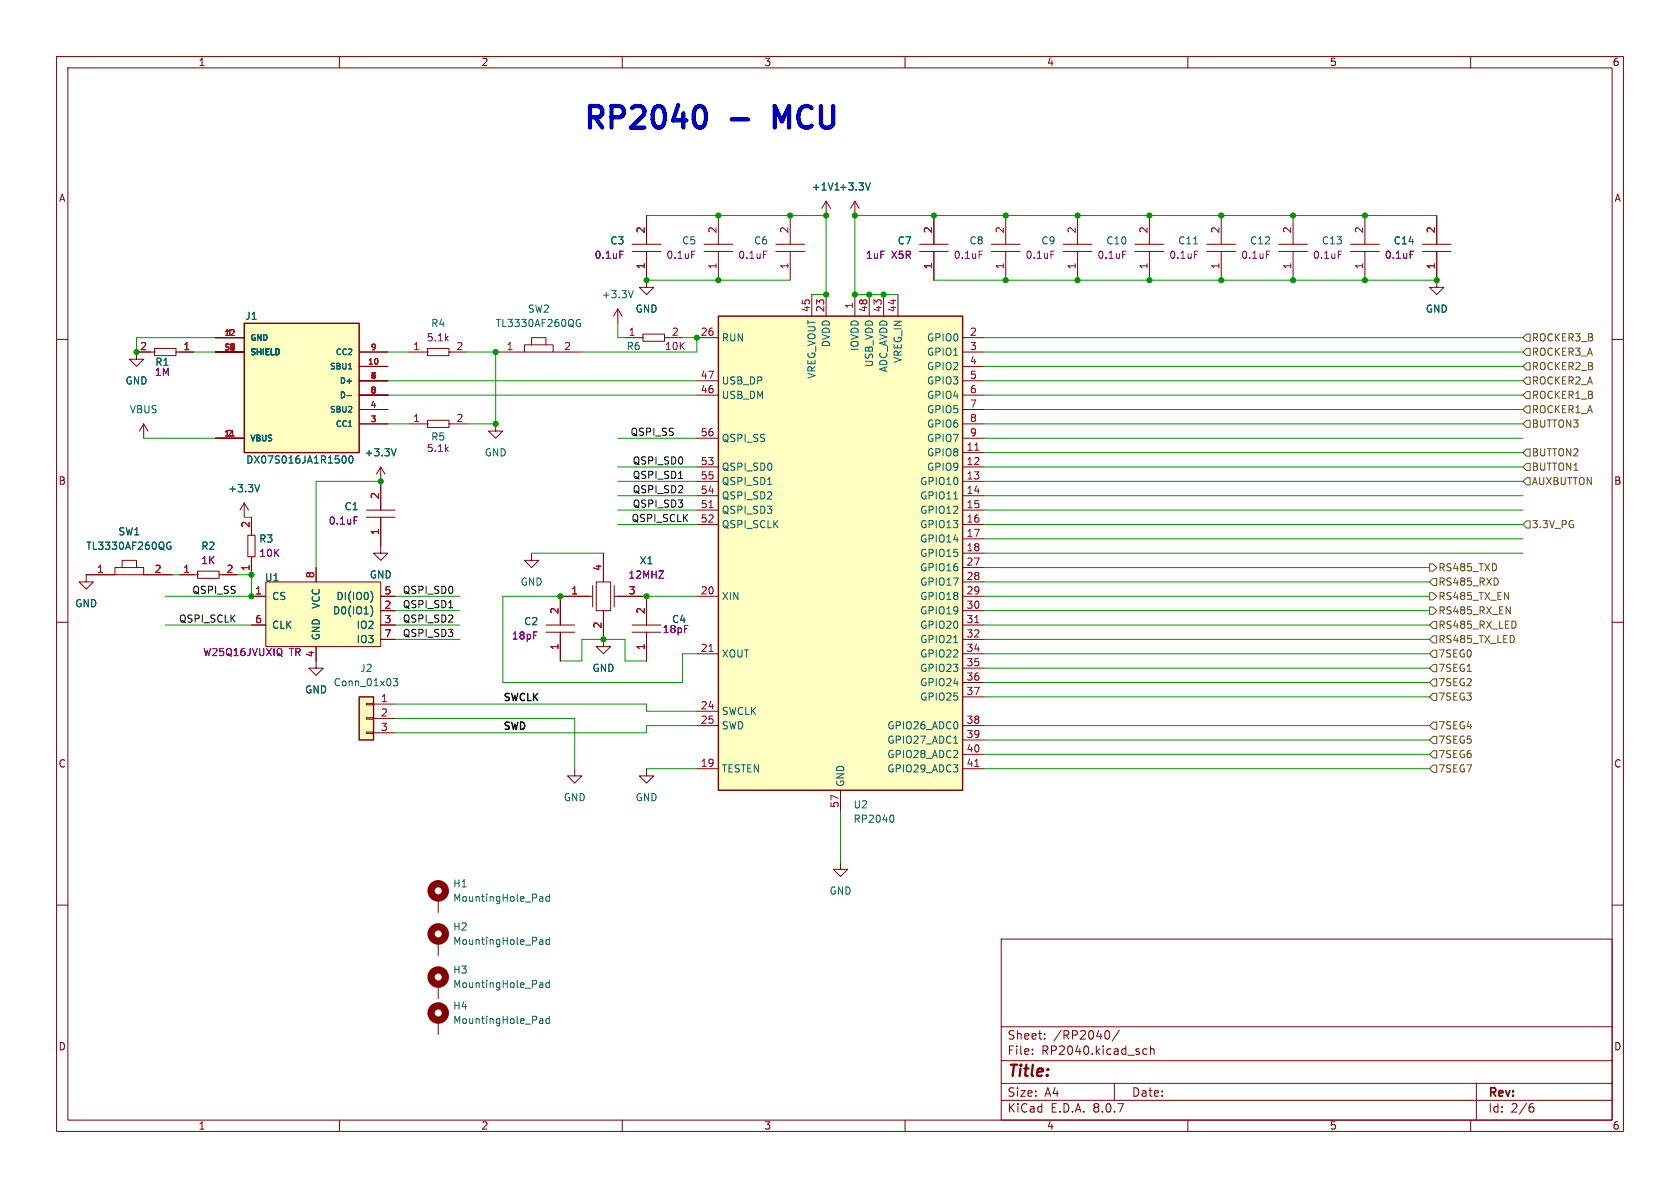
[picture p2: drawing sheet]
<svg xmlns="http://www.w3.org/2000/svg" width="297mm" height="210mm" viewBox="0 0 297 210" stroke-linecap="round" stroke-linejoin="round" font-family="sans-serif">
<g fill="none" stroke="#840000" stroke-width=".18">
<path d="M10 10h277v190h-277zM12 12h273v186h-273zM60 10v2M110 10v2M160 10v2M210 10v2M260 10v2M110.5 59.7h3.2M113.7 59.1h3.8v1.2h-3.8zM113.7 59.7h.1M117.5 59.7h.1M117.5 59.7h3.1"/>
<path d="M10 60h2M285 60h2M10 110h2M15.2 101.6h5.1M20.3 100.3h5.1v1.3h-5.1zM21.6 100.3v-1.2h2.5v1.2M25.4 101.6h5.1M285 110h2M10 160h2M177 166h108v32h-108zM285 160h2M60 198v2"/>
<path d="M110 198v2M160 198v2M177 194.5h108M177 191.5h108M177 187.5h108M177 181.5h108M182.5 186.3v.1M182.5 185.5v.1M184.7 183.6v.1M184.7 182.8v.1M195.7 182.2a.81 .81 0 0 1 .6 .6 .81 .81 0 0 1-.3 .8l-.3 .1M197 191.5v3"/>
<path d="M197.9 182.1l-1.3 2M202 186.1l.3 .3 .4-.1M202.7 185.5l-.4-.1-.3 .3M203.4 185.5l.2-.1 .4 .1v.9M203.4 184.9v1.5M210 198v2M260 198v2M261 191.5v6.5M270.6 195.7h.4l.2 .3-.1 .5-.5 .1M271 195.1l-.4 .1"/>
</g>
<path d="M30 96.6h.2v.4l-.3 .1-.3-.2M30.2 95.9l-.3-.1-.3 .2" fill="none" stroke="#006464" stroke-width=".18"/>
<path d="M127 55.9h43.2v83.8h-43.2z" fill="#ffffc2"/>
<path d="M127 55.9h43.2v83.8h-43.2z" fill="none" stroke="#840000" stroke-width=".25"/>
<g fill="none" stroke="#840000" stroke-width=".18">
<path d="M114.3 38.1v5.1M127 38.1v5.1M139.7 38.1v5.1M146 35.6v2.5M146 35.6l-.7 1.2M146 35.6l.8 1.2M151.1 35.6v2.5M151.1 35.6l-.7 1.2M151.1 35.6l.8 1.2M165.1 38.1v5.1M177.8 38.1v5.1M190.5 38.1v5.1"/>
<path d="M203.2 38.1v5.1M215.9 38.1v5.1M228.6 38.1v5.1M241.3 38.1v5.1M254 38.1v5.1M109.2 54.6l-.7 1.3M109.2 54.6v2.6M109.2 54.6l.8 1.3M111.8 44.5h5M111.8 43.2h5M114.3 44.5v6.3h1.3l-1.3 1.3-1.3-1.3h1.3M123.2 59.7h3.8"/>
<path d="M124.5 44.5h5M124.5 43.2h5M127 44.5v5M137.2 44.5h5M137.2 43.2h5M139.7 44.5v5M143.5 52.1v3.8M146 52.1v3.8M151.1 52.1v3.8M153.7 52.1v3.8M156.2 52.1v3.8M158.7 52.1v3.8"/>
<path d="M162.6 44.5h5M162.6 43.2h5M165.1 44.5v5M170.2 59.7h3.8M175.3 44.5h5M175.3 43.2h5M177.8 44.5v5M188 44.5h5M188 43.2h5M190.5 44.5v5M200.7 44.5h5M200.7 43.2h5"/>
<path d="M203.2 44.5v5M213.4 44.5h5M213.4 43.2h5M215.9 44.5v5M226.1 44.5h5M226.1 43.2h5M228.6 44.5v5M238.8 44.5h5M238.8 43.2h5M241.3 44.5v5M251.5 44.5h5M251.5 43.2h5"/>
<path d="M254 44.5v6.3h1.3l-1.3 1.3-1.3-1.3h1.3M25.4 74.9l-.8 1.3M25.4 74.9v2.6M25.4 74.9l.8 1.3M27.3 61.6h3.8v1.3h-3.8zM27.3 62.2h-3.2v1.3h1.3l-1.3 1.3-1.2-1.3h1.2M27.3 62.2h.1M31.1 62.2h.1M31.1 62.2h3.2M87.6 74.9v1.3h1.3l-1.3 1.3-1.2-1.3h1.2M87.6 62.2h5.1M92.7 61h5.1v1.2h-5.1z"/>
<path d="M94 61v-1.3h2.5v1.3M97.8 62.2h5.1M123.2 69.9h3.8M123.2 67.3h3.8M123.2 77.5h3.8M170.2 62.2h3.8M170.2 64.8h3.8M170.2 69.9h3.8M170.2 67.3h3.8M170.2 77.5h3.8M170.2 72.4h3.8M170.2 74.9h3.8"/>
<path d="M43.8 94.6h1.3v3.8h-1.3zM44.4 98.4h.1M44.4 94.6h.1M44.4 91.4v3.2M44.4 98.4v3.2M64.8 90.2h5M64.8 91.4h5M67.3 91.4v6.4h1.3l-1.3 1.3-1.3-1.3h1.3M67.3 85.1v5.1M94 97.8v1.3h1.2l-1.2 1.2-1.3-1.2h1.3M106.7 97.8v5.1M123.2 82.6h3.8"/>
<path d="M123.2 85.1h3.8M123.2 87.6h3.8M123.2 90.2h3.8M123.2 92.7h3.8M170.2 80h3.8M170.2 82.6h3.8M170.2 85.1h3.8M170.2 87.6h3.8M170.2 90.2h3.8M170.2 92.7h3.8M170.2 95.3h3.8M170.2 97.8h3.8"/>
<path d="M15.2 101.6v1.3h1.3l-1.3 1.2-1.2-1.2h1.2M31.7 101.6h3.2M34.9 101h3.8v1.2h-3.8zM34.9 101.6h.1M38.7 101.6h.1M38.7 101.6h3.2M96.5 110.5h5.1M96.5 111.8h5.1M99.1 111.8v5M104.8 105.4h-5.7v5.1M104.8 103.5v3.8M105.4 102.9h2.5v5.1h-2.5z"/>
<path d="M106.7 108v6.3h1.2l-1.2 1.3-1.3-1.3h1.3M108.6 105.4h5.7v5.1M108.6 103.5v3.8M111.8 110.5h5M111.8 111.8h5M114.3 111.8v5M123.2 105.4h3.8M123.2 115.6h3.8M170.2 105.4h3.8M170.2 115.6h3.8M170.2 100.3h3.8M170.2 102.9h3.8"/>
<path d="M170.2 108h3.8M170.2 110.5h3.8M170.2 113h3.8M170.2 118.1h3.8M101.6 135.9v1.3h1.3l-1.3 1.2-1.3-1.2h1.3M114.3 135.9v1.3h1.3l-1.3 1.2-1.3-1.2h1.3M123.2 135.9h3.8M123.2 125.7h3.8M123.2 128.3h3.8M148.6 139.7v3.8M170.2 135.9h3.8M170.2 128.3h3.8"/>
<path d="M170.2 120.7h3.8M170.2 123.2h3.8M170.2 130.8h3.8M170.2 133.4h3.8M77.5 158.8v2.5M148.6 152.4v1.3h1.3l-1.3 1.2-1.3-1.2h1.3M77.5 166.4v2.5M77.5 174v2.5M77.5 180.3v2.6"/>
</g>
<path d="M172.3 79.6h.8M125.3 89.8h.8M125.3 115.2h.8M172.3 110.1h.8M172.3 135.5h.8" fill="none" stroke="#a90000" stroke-width=".18"/>
<g fill="none" stroke="#006464" stroke-width=".18">
<path d="M153.9 32.3l-.5 1.3M102.4 57.2h.2v.5h-.3l-.3-.2M102.6 56.5h-.3l-.3 .1M111.9 51.4l-.4 1.2M211 43.1h.7M135.7 85.7h.7M168.6 88.2h.7M168.6 113.6h.7M168.6 131.4h.7M95.5 158.5h.4l.1 .8M96 159.3h-.5M96 158.8h-.5"/>
<path d="M97.1 158.5h-.3l-.3 .2 .1 .6h.5M97.1 158.1v1.2M157.7 144.1a.79 .79 0 0 1 0 1.3M95.5 166.1l.4 .1 .1 .7M95.5 173.7l.4 .1 .1 .8M96 174.5l-.5 .1M96 174l-.5 .1M96 166.9h-.5M96 166.4l-.5 .1M97.1 165.7v1.2M97.1 173.3v1.3M97.1 179.6v1.3"/>
<path d="M97.1 166.2l-.3-.1-.3 .2 .1 .6h.5M97.1 173.8l-.3-.1-.3 .3 .1 .5h.5M95.5 180.1h.4l.1 .8M96 180.9h-.5M96 180.4h-.5M97.1 180.1h-.3l-.3 .2 .1 .6h.5"/>
</g>
<path d="M109.6 44.4h.6M122.3 44.4h.6M135 44.4h.6M173.1 44.4h.6M185.8 44.4h.6M198.5 44.4h.6M211.2 44.4h.6M223.9 44.4h.6M236.6 44.4h.6M249.3 44.4h.6M62.6 91.4h.6" fill="none" stroke="#840084" stroke-width=".18"/>
<g fill="none" stroke="#840000" stroke-width="1.3">
<circle cx="77.5" cy="157.5" r="1.27"/>
<circle cx="77.5" cy="172.7" r="1.27"/>
<circle cx="77.5" cy="179.1" r="1.27"/>
<circle cx="77.5" cy="165.1" r="1.27"/>
</g>
<path d="M47 102.9h20.3v11.4h-20.3z" fill="#ffffc2"/>
<path d="M44.4 105.4h2.6M44.4 110.5h2.6M47 102.9h20.3v11.4h-20.3zM55.9 114.3v3.8h1.2l-1.2 1.3-1.3-1.3h1.3M55.9 100.3v2.6M67.3 105.4h2.5M67.3 108h2.5M67.3 110.5h2.5M67.3 113h2.5" fill="none" stroke="#840000" stroke-width=".18"/>
<path d="M65.6 107.1a1.47 1.47 0 0 1-.1 1.9M65.6 104.6a1.49 1.49 0 0 1 0 1.8" fill="none" stroke="#006464" stroke-width=".18"/>
<path d="M49.7 114.7a.9 .9 0 0 1 0 1.1l.2 .2" fill="none" stroke="#840084" stroke-width=".18"/>
<path d="M63.5 123.2h2.5v7.6h-2.5z" fill="#ffffc2"/>
<path d="M72.4 62.2h3.2M75.6 61.6h3.8v1.3h-3.8zM75.6 62.2h.1M79.4 62.2h.1M79.4 62.2h3.1M64.8 129.4h1.2v.3h-1.2zM64.8 126.9h1.2v.2h-1.2zM64.8 124.3h1.2v.3h-1.2zM66 124.5h3.8M66 127h3.8M66 129.5h3.8" fill="none" stroke="#840000" stroke-width=".18"/>
<path d="M63.5 123.2h2.5v7.6h-2.5z" fill="none" stroke="#840000" stroke-width=".25"/>
<path d="M69.5 120h.8l-.4 .4 .3 .2v.5l-.1 .1-.6-.1" fill="none" stroke="#006464" stroke-width=".18"/>
<path d="M43.2 57.2h20.3v22.8h-20.3z" fill="#ffffc2"/>
<path d="M43.2 57.2h20.3v22.8h-20.3z" fill="none" stroke="#840000" stroke-width=".25"/>
<g fill="none" stroke="#840000" stroke-width=".18">
<path d="M114.3 38.1v5.1M165.1 38.1v5.1M254 38.1v5.1M38.1 59.7h5.1M114.3 44.5v5M165.1 44.5v5M254 44.5v5M24.1 62.2h2.5M31.8 62.2h2.5M38.1 77.5h5.1M38.1 62.2h5.1M63.5 64.8h5.1"/>
<path d="M63.5 74.9h5.1M63.5 72.4h5.1M63.5 69.9h5.1M63.5 67.3h5.1M63.5 62.2h5.1M72.4 74.9h3.2M75.6 74.3h3.8v1.3h-3.8zM75.6 74.9h.1M79.4 74.9h.1M79.4 74.9h3.1M43.2 88.9l-.8 1.3M43.2 88.9v2.5"/>
<path d="M43.2 88.9l.7 1.3M44.4 91.4v2.6M44.4 99.1v2.5M67.3 82.6l-.8 1.2M67.3 82.6v7.6M67.3 91.4v5.1M67.3 82.6l.8 1.2M106.7 97.8v5.1M15.2 101.6h5.1M25.4 101.6h5.1M31.7 101.6h2.6M39.4 101.6h2.5"/>
<path d="M44.4 105.4h2.6M44.4 110.5h2.6M55.9 100.3v2.6M55.9 114.3v2.5M67.3 105.4h2.5M67.3 108h2.5M67.3 110.5h2.5M67.3 113h2.5M99.1 111.8v5M104.1 105.4h-5v5.1M106.7 108v5M109.2 105.4h5.1v5.1"/>
<path d="M114.3 111.8v5"/>
</g>
<path d="M153.9 32.3l-.5 1.3M61.4 69.9h.7M61.6 65.2h.6M70 79.3l-.4 1.3M30 96.6h.2v.4l-.3 .1-.3-.2M30.2 95.9l-.3-.1-.3 .2M45.9 85.7l-.4 1.2M60.8 80.6a.68 .68 0 0 1 .4 .6 .68 .68 0 0 1-.4 .7M61.8 80.7l.2-.1a.68 .68 0 0 1 .4 .6 .68 .68 0 0 1-.4 .7l-.2-.2-.1-.3zM65.6 107.1a1.47 1.47 0 0 1-.1 1.9M65.6 104.6a1.49 1.49 0 0 1 0 1.8" fill="none" stroke="#006464" stroke-width=".18"/>
<path d="M40.8 77.1h.6" fill="none" stroke="#a90000" stroke-width=".18"/>
<g fill="none" stroke="#725600" stroke-width=".18">
<path d="M269.2 59.7l.7-.6h.6v1.2h-.6zM269.2 67.3l.7-.6h.6v1.2h-.6zM269.2 64.8l.7-.7h.6v1.3h-.6zM269.2 69.9l.7-.7h.6v1.3h-.6zM269.9 74.3h.6v1.3h-.6l-.7-.7zM269.9 61.6h.6v1.3h-.6l-.7-.7zM269.9 71.8h.6v1.2h-.6l-.7-.6zM252.7 99.7h.7l.6 .6-.6 .7h-.7zM269.2 80l.7-.6h.6v1.2h-.6zM269.2 82.6l.7-.7h.6v1.3h-.6zM269.2 92.7l.7-.6h.6v1.2h-.6zM269.9 84.5h.6v1.2h-.6l-.7-.6z"/>
<path d="M252.7 107.3h.7l.6 .7-.6 .6h-.7zM252.7 104.8h.7l.6 .6-.6 .6h-.7zM253.4 102.2h.6v1.3h-.6l-.7-.6zM253.4 114.9h.6v1.3h-.6l-.7-.6zM253.4 109.9h.6v1.2h-.6l-.7-.6zM253.4 117.5h.6v1.2h-.6l-.7-.6zM253.4 112.4h.6v1.3h-.6l-.7-.7zM264.8 102.5v.6M266.3 107.3l.7 1.2v-1.2M268 110.1v.7M253.4 120h.6v1.3h-.6l-.7-.6zM253.4 122.6h.6v1.2h-.6l-.7-.6z"/>
<path d="M253.4 132.7h.6v1.3h-.6l-.7-.6zM253.4 127.6h.6v1.3h-.6l-.7-.6zM253.4 130.2h.6v1.2h-.6l-.7-.6zM253.4 135.3h.6v1.2h-.6l-.7-.6z"/>
</g>
<path d="M120 84.6h.7M79.3 107.4h.7" fill="none" stroke="#0f0f0f" stroke-width=".18"/>
<path d="M123.2 18.9a.9 .9 0 0 1 1.4 .6 2.97 2.97 0 0 1-.3 2.9l-.4 .2-.7-.2M129.3 21.1h2.9" fill="none" stroke="#0000c2" stroke-width=".76"/>
<g fill="none" stroke="#009600" stroke-width=".18">
<path d="M114.3 38.1h31.7v14h-2.5M254 38.1h-102.9v14h7.6M38.1 59.7h-14v2.5M109.2 57.2v2.5h1.3M114.3 49.5h25.4M120.6 59.7h2.6v2.5h-20.3M165.1 49.5h88.9M174 59.7h95.2M25.4 77.5h12.7M34.3 62.2h3.8M68.6 67.3h54.6M68.6 62.2h3.8"/>
<path d="M68.6 74.9h3.8M68.6 69.9h54.6M82.5 62.2h5.1v12.7h-5.1M109.2 77.5h14M174 72.4h95.2M174 67.3h95.2M174 77.5h95.2M174 62.2h95.2M174 74.9h95.2M174 69.9h95.2M174 64.8h95.2M43.2 91.4h1.2"/>
<path d="M67.3 85.1h-11.4v15.2M94 97.8h12.7M109.2 85.1h14M109.2 90.2h14M109.2 87.6h14M109.2 92.7h14M109.2 82.6h14M174 85.1h95.2M174 90.2h95.2M174 95.3h95.2M174 87.6h95.2M174 92.7h95.2"/>
<path d="M174 97.8h95.2M174 82.6h95.2M174 80h95.2M29.2 110.5h15.2M30.5 101.6h1.2M41.9 101.6h2.5v3.8h-15.2M69.8 113h11.5M69.8 105.4h11.5M69.8 110.5h11.5M69.8 108h11.5M99.1 116.8h3.8v-3.8h7.6v3.8h3.8M99.1 105.4h-10.2v15.3h31.7v-5.1h2.6"/>
<path d="M114.3 105.4h8.9M174 113h78.7M174 105.4h78.7M174 110.5h78.7M174 102.9h78.7M174 100.3h78.7M174 108h78.7M174 118.1h78.7M174 115.6h78.7M69.8 124.5h44.5v1.2h8.9M69.8 127h31.8v8.9M114.3 135.9h8.9"/>
<path d="M123.2 128.3h-8.9v1.2h-44.5M174 133.4h78.7M174 130.8h78.7M174 128.3h78.7M174 135.9h78.7M174 120.7h78.7M174 123.2h78.7M148.6 143.5v8.9"/>
</g>
<path d="M109.6 44.4h.6M249.3 44.4h.6M62.6 91.4h.6M49.7 114.7a.9 .9 0 0 1 0 1.1l.2 .2" fill="none" stroke="#840084" stroke-width=".18"/>
<g fill="#009600" stroke="#009600" stroke-width=".18">
<circle cx="153.7" cy="52.1" r=".46"/>
<circle cx="156.2" cy="52.1" r=".46"/>
<circle cx="215.9" cy="49.5" r=".46"/>
<circle cx="203.2" cy="49.5" r=".46"/>
<circle cx="203.2" cy="38.1" r=".46"/>
<circle cx="215.9" cy="38.1" r=".46"/>
<circle cx="151.1" cy="52.1" r=".46"/>
<circle cx="146" cy="52.1" r=".46"/>
<circle cx="177.8" cy="38.1" r=".46"/>
<circle cx="177.8" cy="49.5" r=".46"/>
<circle cx="190.5" cy="38.1" r=".46"/>
<circle cx="190.5" cy="49.5" r=".46"/>
<circle cx="146" cy="38.1" r=".46"/>
<circle cx="151.1" cy="38.1" r=".46"/>
<circle cx="165.1" cy="38.1" r=".46"/>
<circle cx="114.3" cy="105.4" r=".46"/>
<circle cx="127" cy="38.1" r=".46"/>
<circle cx="127" cy="49.5" r=".46"/>
<circle cx="106.7" cy="113" r=".46"/>
<circle cx="123.2" cy="59.7" r=".46"/>
<circle cx="139.7" cy="38.1" r=".46"/>
<circle cx="114.3" cy="49.5" r=".46"/>
<circle cx="254" cy="49.5" r=".46"/>
<circle cx="241.3" cy="38.1" r=".46"/>
<circle cx="241.3" cy="49.5" r=".46"/>
<circle cx="228.6" cy="49.5" r=".46"/>
<circle cx="228.6" cy="38.1" r=".46"/>
<circle cx="44.4" cy="105.4" r=".46"/>
<circle cx="24.1" cy="62.2" r=".46"/>
<circle cx="67.3" cy="85.1" r=".46"/>
<circle cx="44.4" cy="101.6" r=".46"/>
<circle cx="87.6" cy="62.2" r=".46"/>
<circle cx="87.6" cy="74.9" r=".46"/>
<circle cx="99.1" cy="105.4" r=".46"/>
</g>
<g font-size="5.3" fill="#0000c2">
<text x="102.6" y="23.9">RP2040</text>
<text x="138.3" y="23.9">MCU</text>
</g>
<text font-size="2.8" fill="#840000" x="178" y="190.9">Title:</text>
<g font-size="2.1" fill="#840000">
<text x="178" y="184">Sheet:</text>
<text x="186.2" y="184">/RP2040/</text>
<text x="178" y="186.7">File:</text>
<text x="184.1" y="186.7">RP2040.kicad_sch</text>
<text x="178" y="196.9">KiCad</text>
<text x="178" y="194.1">Size:</text>
<text x="184.7" y="194.1">A4</text>
<text x="185.7" y="196.9">E.D.A.</text>
<text x="193.3" y="196.9">8.0.7</text>
<text x="200" y="194.1">Date:</text>
<text x="263" y="194.3">Rev:</text>
<text x="263" y="196.9">Id:</text>
<text x="267.1" y="196.9">2/6</text>
</g>
<g font-size="1.8" fill="#840000">
<text x="35" y="11.9">1</text>
<text x="85" y="11.9">2</text>
<text x="135" y="11.9">3</text>
<text x="185" y="11.9">4</text>
<text x="235" y="11.9">5</text>
<text x="285" y="11.9">6</text>
<text x="10.3" y="35.9">A</text>
<text x="285.3" y="35.9">A</text>
<text x="10.3" y="85.9">B</text>
<text x="285.3" y="85.9">B</text>
<text x="10.3" y="135.9">C</text>
<text x="285.3" y="135.9">C</text>
<text x="10.3" y="185.9">D</text>
<text x="285.3" y="185.9">D</text>
<text x="35" y="199.9">1</text>
<text x="85" y="199.9">2</text>
<text x="135" y="199.9">3</text>
<text x="185" y="199.9">4</text>
<text x="235" y="199.9">5</text>
<text x="285" y="199.9">6</text>
</g>
<g font-size="1.8" fill="#006464">
<text x="143.4" y="33.9">+1V1 +3.3V</text>
<text x="107.8" y="43.4">C3</text>
<text x="120.5" y="43.4">C5</text>
<text x="133.2" y="43.4">C6</text>
<text x="158.6" y="43.4">C7</text>
<text x="171.3" y="43.4">C8</text>
<text x="184" y="43.4">C9</text>
<text x="195.5" y="43.4">C10</text>
<text x="208.2" y="43.4">C11</text>
<text x="220.9" y="43.4">C12</text>
<text x="233.6" y="43.4">C13</text>
<text x="246.3" y="43.4">C14</text>
<text x="106.3" y="52.9">+3.3V</text>
<text x="43.3" y="56.7">J1</text>
<text x="76.1" y="58">R4</text>
<text x="87.5" y="58">TL3330AF260QG</text>
<text x="93.2" y="55.5">SW2</text>
<text x="112.3" y="55.5">GND</text>
<text x="252" y="55.5">GND</text>
<text x="110.7" y="62.1">R6</text>
<text x="127.5" y="60.6">RUN</text>
<text x="146.9" y="61.5" transform="rotate(-90 146.9 61.5)">DVDD</text>
<text x="152" y="62.2" transform="rotate(-90 152 62.2)">IOVDD</text>
<text x="154.5" y="65" transform="rotate(-90 154.5 65)">USB_VDD</text>
<text x="157.1" y="65.9" transform="rotate(-90 157.1 65.9)">ADC_AVDD</text>
<text x="159.6" y="64.3" transform="rotate(-90 159.6 64.3)">VREG_IN</text>
<text x="163.8" y="60.6">GPIO0</text>
<text x="163.8" y="63.1">GPIO1</text>
<text x="163.8" y="65.6">GPIO2</text>
<text x="22.1" y="68.2">GND</text>
<text x="127.5" y="70.7">USB_DM</text>
<text x="127.5" y="68.2">USB_DP</text>
<text x="144.4" y="67.1" transform="rotate(-90 144.4 67.1)">VREG_VOUT</text>
<text x="163.8" y="68.2">GPIO3</text>
<text x="163.8" y="70.7">GPIO4</text>
<text x="22.8" y="73.3">VBUS</text>
<text x="163.8" y="73.3">GPIO5</text>
<text x="163.8" y="75.8">GPIO6</text>
<text x="43.4" y="82.1">DX07S016JA1R1500</text>
<text x="64.4" y="80.9">+3.3V</text>
<text x="85.6" y="80.9">GND</text>
<text x="127.5" y="83.4">QSPI_SD0</text>
<text x="127.5" y="78.3">QSPI_SS</text>
<text x="163.8" y="80.9">GPIO8</text>
<text x="163.8" y="83.4">GPIO9</text>
<text x="163.8" y="78.3">GPIO7</text>
<text x="40.2" y="87.2">+3.3V</text>
<text x="127.5" y="88.5">QSPI_SD2</text>
<text x="127.5" y="86">QSPI_SD1</text>
<text x="162.6" y="86">GPIO10</text>
<text x="162.6" y="88.5">GPIO11</text>
<text x="20.8" y="94.8">SW1</text>
<text x="60.8" y="90.4">C1</text>
<text x="127.5" y="91">QSPI_SD3</text>
<text x="127.5" y="93.6">QSPI_SCLK</text>
<text x="162.6" y="91">GPIO12</text>
<text x="162.6" y="93.6">GPIO13</text>
<text x="15.1" y="97.4">TL3330AF260QG</text>
<text x="35.5" y="97.4">R2</text>
<text x="45.7" y="96.1">R3</text>
<text x="113" y="100">X1</text>
<text x="162.6" y="96.1">GPIO14</text>
<text x="162.6" y="98.7">GPIO15</text>
<text x="162.6" y="101.2">GPIO16</text>
<text x="13.2" y="107.5">GND</text>
<text x="46.7" y="103">U1</text>
<text x="48" y="106.3">CS</text>
<text x="56.7" y="107.7" transform="rotate(-90 56.7 107.7)">VCC</text>
<text x="59.4" y="106.3">DI(IO0)</text>
<text x="65.3" y="102.5">GND</text>
<text x="91.9" y="103.7">GND</text>
<text x="127.5" y="106.3">XIN</text>
<text x="162.6" y="103.7">GPIO17</text>
<text x="162.6" y="106.3">GPIO18</text>
<text x="48" y="111.4">CLK</text>
<text x="56.7" y="113.3" transform="rotate(-90 56.7 113.3)">GND</text>
<text x="58.8" y="108.8">D0(IO1)</text>
<text x="62.9" y="111.4">IO2</text>
<text x="62.9" y="113.9">IO3</text>
<text x="92.6" y="110.7">C2</text>
<text x="162.6" y="108.8">GPIO19</text>
<text x="162.6" y="111.4">GPIO20</text>
<text x="162.6" y="113.9">GPIO21</text>
<text x="63.6" y="119">J2</text>
<text x="104.6" y="119">GND</text>
<text x="127.5" y="116.4">XOUT</text>
<text x="162.6" y="116.4">GPIO22</text>
<text x="162.6" y="119">GPIO23</text>
<text x="53.8" y="122.8">GND</text>
<text x="58.9" y="121.5">Conn_01x03</text>
<text x="162.6" y="121.5">GPIO24</text>
<text x="162.6" y="124.1">GPIO25</text>
<text x="127.5" y="126.6">SWCLK</text>
<text x="127.5" y="129.1">SWD</text>
<text x="156.8" y="129.1">GPIO26_ADC0</text>
<text x="156.8" y="131.7">GPIO27_ADC1</text>
<text x="127.5" y="136.8">TESTEN</text>
<text x="156.8" y="134.2">GPIO28_ADC2</text>
<text x="156.8" y="136.8">GPIO29_ADC3</text>
<text x="99.6" y="141.8">GND</text>
<text x="112.3" y="141.8">GND</text>
<text x="149.5" y="139.2" transform="rotate(-90 149.5 139.2)">GND</text>
<text x="150.8" y="143.1">U2</text>
<text x="150.8" y="145.6">RP2040</text>
<text x="80" y="157.1">H1</text>
<text x="80" y="159.6">MountingHole_Pad</text>
<text x="146.6" y="158.3">GND</text>
<text x="80" y="164.7">H2</text>
<text x="80" y="167.2">MountingHole_Pad</text>
<text x="80" y="172.3">H3</text>
<text x="80" y="174.9">MountingHole_Pad</text>
<text x="80" y="178.7">H4</text>
<text x="80" y="181.2">MountingHole_Pad</text>
</g>
<g font-size="1.8" fill="#a90000">
<text x="114" y="41.3" transform="rotate(-90 114 41.3)">2</text>
<text x="126.7" y="41.3" transform="rotate(-90 126.7 41.3)">2</text>
<text x="139.4" y="41.3" transform="rotate(-90 139.4 41.3)">2</text>
<text x="164.8" y="41.3" transform="rotate(-90 164.8 41.3)">2</text>
<text x="177.5" y="41.3" transform="rotate(-90 177.5 41.3)">2</text>
<text x="190.2" y="41.3" transform="rotate(-90 190.2 41.3)">2</text>
<text x="202.9" y="41.3" transform="rotate(-90 202.9 41.3)">2</text>
<text x="215.6" y="41.3" transform="rotate(-90 215.6 41.3)">2</text>
<text x="228.3" y="41.3" transform="rotate(-90 228.3 41.3)">2</text>
<text x="241" y="41.3" transform="rotate(-90 241 41.3)">2</text>
<text x="253.7" y="41.3" transform="rotate(-90 253.7 41.3)">2</text>
<text x="114" y="47.7" transform="rotate(-90 114 47.7)">1</text>
<text x="126.7" y="47.7" transform="rotate(-90 126.7 47.7)">1</text>
<text x="139.4" y="47.7" transform="rotate(-90 139.4 47.7)">1</text>
<text x="164.8" y="47.7" transform="rotate(-90 164.8 47.7)">1</text>
<text x="177.5" y="47.7" transform="rotate(-90 177.5 47.7)">1</text>
<text x="190.2" y="47.7" transform="rotate(-90 190.2 47.7)">1</text>
<text x="202.9" y="47.7" transform="rotate(-90 202.9 47.7)">1</text>
<text x="215.6" y="47.7" transform="rotate(-90 215.6 47.7)">1</text>
<text x="228.3" y="47.7" transform="rotate(-90 228.3 47.7)">1</text>
<text x="241" y="47.7" transform="rotate(-90 241 47.7)">1</text>
<text x="253.7" y="47.7" transform="rotate(-90 253.7 47.7)">1</text>
<text x="111" y="59.4">1</text>
<text x="118.7" y="59.4">2</text>
<text x="123.8" y="59.4">26</text>
<text x="143.3" y="55.3" transform="rotate(-90 143.3 55.3)">45</text>
<text x="145.8" y="55.3" transform="rotate(-90 145.8 55.3)">23</text>
<text x="150.9" y="54.7" transform="rotate(-90 150.9 54.7)">1</text>
<text x="153.4" y="55.3" transform="rotate(-90 153.4 55.3)">48</text>
<text x="156" y="55.3" transform="rotate(-90 156 55.3)">43</text>
<text x="158.5" y="55.3" transform="rotate(-90 158.5 55.3)">44</text>
<text x="171.4" y="59.4">2</text>
<text x="24.7" y="62">2</text>
<text x="32.3" y="62">1</text>
<text x="72.9" y="62">1</text>
<text x="80.6" y="62">2</text>
<text x="89.5" y="62">1</text>
<text x="99.6" y="62">2</text>
<text x="171.4" y="62">3</text>
<text x="171.4" y="64.5">4</text>
<text x="123.8" y="69.6">46</text>
<text x="123.8" y="67.1">47</text>
<text x="171.4" y="67.1">5</text>
<text x="171.4" y="69.6">6</text>
<text x="72.9" y="74.7">1</text>
<text x="80.6" y="74.7">2</text>
<text x="123.8" y="77.2">56</text>
<text x="171.4" y="72.1">7</text>
<text x="171.4" y="74.7">8</text>
<text x="171.4" y="77.2">9</text>
<text x="123.8" y="82.3">53</text>
<text x="170.8" y="79.8">11</text>
<text x="170.8" y="82.3">12</text>
<text x="67.1" y="88.3" transform="rotate(-90 67.1 88.3)">2</text>
<text x="123.8" y="89.9">51</text>
<text x="123.8" y="87.4">54</text>
<text x="123.8" y="84.8">55</text>
<text x="170.8" y="84.8">13</text>
<text x="170.8" y="87.4">14</text>
<text x="170.8" y="89.9">15</text>
<text x="44.2" y="93.4" transform="rotate(-90 44.2 93.4)">2</text>
<text x="67.1" y="94.7" transform="rotate(-90 67.1 94.7)">1</text>
<text x="123.8" y="92.5">52</text>
<text x="170.8" y="92.5">16</text>
<text x="170.8" y="95">17</text>
<text x="17.1" y="101.3">1</text>
<text x="27.2" y="101.3">2</text>
<text x="32.3" y="101.3">1</text>
<text x="39.9" y="101.3">2</text>
<text x="44.2" y="101" transform="rotate(-90 44.2 101)">1</text>
<text x="106.4" y="101" transform="rotate(-90 106.4 101)">4</text>
<text x="170.8" y="97.5">18</text>
<text x="170.8" y="100.1">27</text>
<text x="45" y="105.2">1</text>
<text x="55.6" y="102.3" transform="rotate(-90 55.6 102.3)">8</text>
<text x="67.9" y="107.7">2</text>
<text x="67.9" y="105.2">5</text>
<text x="100.9" y="105.2">1</text>
<text x="111.1" y="105.2">3</text>
<text x="123.8" y="105.2">20</text>
<text x="170.8" y="102.6">28</text>
<text x="170.8" y="105.2">29</text>
<text x="170.8" y="107.7">30</text>
<text x="45" y="110.2">6</text>
<text x="67.9" y="110.2">3</text>
<text x="67.9" y="112.8">7</text>
<text x="98.8" y="108.7" transform="rotate(-90 98.8 108.7)">2</text>
<text x="106.4" y="111.2" transform="rotate(-90 106.4 111.2)">2</text>
<text x="114" y="108.7" transform="rotate(-90 114 108.7)">2</text>
<text x="170.8" y="110.2">31</text>
<text x="170.8" y="112.8">32</text>
<text x="55.6" y="116.3" transform="rotate(-90 55.6 116.3)">4</text>
<text x="98.8" y="115" transform="rotate(-90 98.8 115)">1</text>
<text x="114" y="115" transform="rotate(-90 114 115)">1</text>
<text x="123.8" y="115.3">21</text>
<text x="170.8" y="115.3">34</text>
<text x="170.8" y="117.9">35</text>
<text x="67.2" y="124.2">1</text>
<text x="123.8" y="125.5">24</text>
<text x="170.8" y="120.4">36</text>
<text x="170.8" y="122.9">37</text>
<text x="67.2" y="126.7">2</text>
<text x="67.2" y="129.3">3</text>
<text x="123.8" y="128">25</text>
<text x="170.8" y="128">38</text>
<text x="170.8" y="130.6">39</text>
<text x="123.8" y="135.6">19</text>
<text x="170.8" y="133.1">40</text>
<text x="170.8" y="135.6">41</text>
<text x="148.3" y="142.9" transform="rotate(-90 148.3 142.9)">57</text>
</g>
<g font-size="1.8" fill="#840084">
<text x="105" y="45.9">0.1uF</text>
<text x="117.7" y="45.9">0.1uF</text>
<text x="130.4" y="45.9">0.1uF</text>
<text x="153" y="45.9">1uF</text>
<text x="157.6" y="45.9">X5R</text>
<text x="168.5" y="45.9">0.1uF</text>
<text x="181.2" y="45.9">0.1uF</text>
<text x="193.9" y="45.9">0.1uF</text>
<text x="206.6" y="45.9">0.1uF</text>
<text x="219.3" y="45.9">0.1uF</text>
<text x="232" y="45.9">0.1uF</text>
<text x="244.7" y="45.9">0.1uF</text>
<text x="27.4" y="64.9">R1</text>
<text x="75.3" y="60.6">5.1k</text>
<text x="117.4" y="62.1">10K</text>
<text x="27.3" y="66.6">1M</text>
<text x="75.3" y="80.1">5.1k</text>
<text x="76.1" y="78.1">R5</text>
<text x="58" y="92.9">0.1uF</text>
<text x="35.5" y="99.9">1K</text>
<text x="45.7" y="98.7">10K</text>
<text x="111" y="102.5">12MHZ</text>
<text x="90.4" y="113.3">18pF</text>
<text x="117.1" y="112.1">18pF</text>
<text x="118.7" y="110.3">C4</text>
<text x="35.8" y="116.2">W25Q16JVUXIQ</text>
<text x="51.1" y="116.2">TR</text>
</g>
<g font-size="1.8" fill="#725600">
<text x="270.7" y="63.1">ROCKER3_A</text>
<text x="270.7" y="65.6">ROCKER2_B</text>
<text x="270.7" y="60.6">ROCKER3_B</text>
<text x="270.7" y="68.2">ROCKER2_A</text>
<text x="270.7" y="70.7">ROCKER1_B</text>
<text x="270.7" y="75.8">BUTTON3</text>
<text x="270.7" y="73.3">ROCKER1_A</text>
<text x="270.7" y="80.9">BUTTON2</text>
<text x="270.7" y="83.4">BUTTON1</text>
<text x="270.7" y="86">AUXBUTTON</text>
<text x="270.7" y="93.6">3.3V_PG</text>
<text x="254.2" y="101.2">RS485_TXD</text>
<text x="254.2" y="103.7">RS485_RXD</text>
<text x="254.2" y="106.3">RS485_TX_EN</text>
<text x="254.2" y="108.8">RS485_RX_EN</text>
<text x="254.2" y="111.4">RS485_RX_LED</text>
<text x="254.2" y="113.9">RS485_TX_LED</text>
<text x="254.2" y="116.4">7SEG0</text>
<text x="254.2" y="119">7SEG1</text>
<text x="254.2" y="121.5">7SEG2</text>
<text x="254.2" y="124.1">7SEG3</text>
<text x="254.2" y="129.1">7SEG4</text>
<text x="254.2" y="131.7">7SEG5</text>
<text x="254.2" y="134.2">7SEG6</text>
<text x="254.2" y="136.8">7SEG7</text>
</g>
<g font-size="1.8" fill="#0f0f0f">
<text x="111.4" y="77.1">QSPI_SS</text>
<text x="111.8" y="82.2">QSPI_SD0</text>
<text x="111.8" y="89.8">QSPI_SD3</text>
<text x="111.8" y="84.7">QSPI_SD1</text>
<text x="111.8" y="87.3">QSPI_SD2</text>
<text x="111.6" y="92.4">QSPI_SCLK</text>
<text x="33.9" y="105.1">QSPI_SS</text>
<text x="71.1" y="105.1">QSPI_SD0</text>
<text x="71.1" y="107.6">QSPI_SD1</text>
<text x="31.5" y="110.1">QSPI_SCLK</text>
<text x="71.1" y="110.1">QSPI_SD2</text>
<text x="71.1" y="112.7">QSPI_SD3</text>
<text x="88.9" y="124">SWCLK</text>
<text x="88.9" y="129.1">SWD</text>
</g>
<g font-size="1.4" fill="#a90000">
<text x="39.5" y="59.4">12</text>
<text x="40" y="59.4">1</text>
<text x="39.5" y="62">S1</text>
<text x="40.5" y="62">2</text>
<text x="64.9" y="64.5">10</text>
<text x="65.4" y="62">9</text>
<text x="65.4" y="69.6">5</text>
<text x="65.4" y="67.1">7</text>
<text x="40" y="77.2">2</text>
<text x="65.4" y="74.7">3</text>
<text x="65.4" y="72.1">4</text>
</g>
<g font-size="1.4" fill="#006464">
<text x="44.2" y="60.4">GND</text>
<text x="44.2" y="63">SHIELD</text>
<text x="58.2" y="65.5">SBU1</text>
<text x="59.2" y="63">CC2</text>
<text x="60" y="70.6">D-</text>
<text x="60" y="68">D+</text>
<text x="58.2" y="73.1">SBU2</text>
<text x="59.2" y="75.7">CC1</text>
<text x="44.2" y="78.2">VBUS</text>
</g>
</svg>
